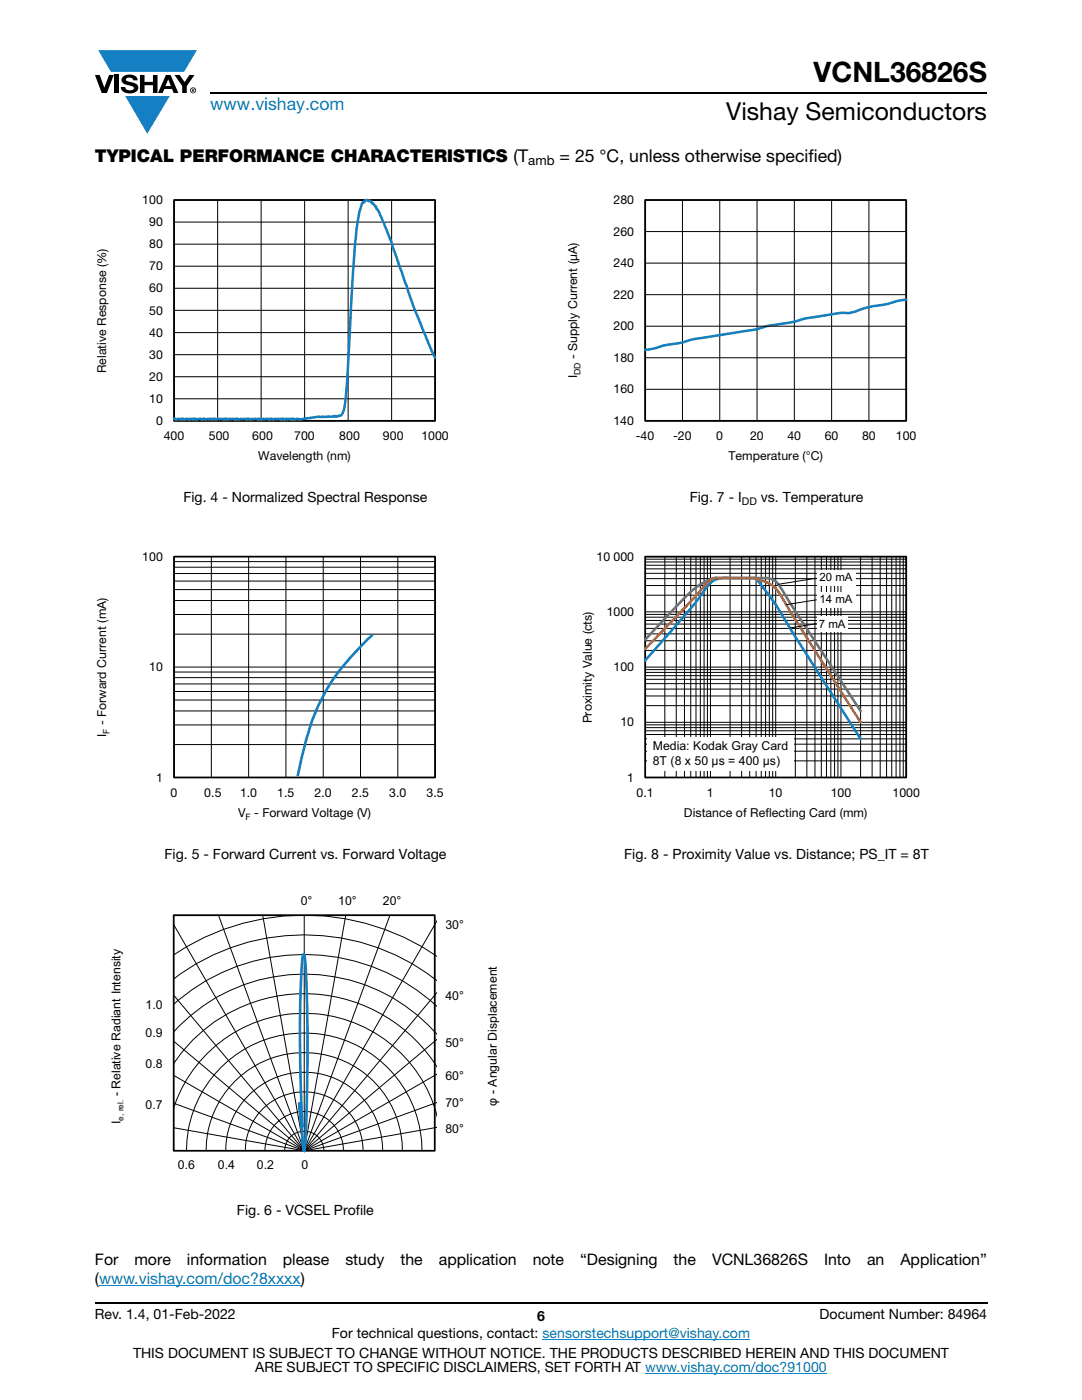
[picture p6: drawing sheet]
<svg xmlns="http://www.w3.org/2000/svg" width="216mm" height="279mm" viewBox="0 0 216 279" stroke-linecap="round" stroke-linejoin="round" font-family="sans-serif">
<g fill="#147fc3">
<path d="M19.6 10h19.7l-2.6 4.3h-1.1h-13.5z"/>
<path d="M25 19.2h8.9l-4.5 7.5z"/>
</g>
<g fill="#000">
<path d="M18.9 15h1l.9 2.5 1-2.5h.9l-1.4 3.6h-1zM22.9 15h.9v3.6h-.9zM24.6 15.3a2.1 2.1 0 0 1 2.8 .3l.1 .4h-.9a.79 .79 0 0 0-.7-.5 .79 .79 0 0 0-.8 .4l.3 .3 1 .2a1.08 1.08 0 0 1 1.2 1 1.08 1.08 0 0 1-1.1 1.2 1.73 1.73 0 0 1-2.4-1.2h.9a.96 .96 0 0 0 .8 .6 .96 .96 0 0 0 .9-.4 1.31 1.31 0 0 0-1.2-.6 1.03 1.03 0 0 1-1.1-.6 1.03 1.03 0 0 1 .2-1.1zM27.9 15h.9v1.3h1.7v-1.3h.9v3.6h-.9v-1.6h-1.7v1.6h-.9zM34.8 15h1.1l.9 1.4 1-1.4h1l-1.5 2.2v1.4h-.9v-1.4z"/>
<path d="M33.6 15.9l.5 1.3h-1.1zM33.1 15l-1.6 3.6h1l.3-.8h1.5l.3 .8h1l-1.6-3.6z"/>
<path d="M38.4 17.8h.2v.2h-.2zM38.3 17.7v.7h.1v-.3l.4 .3-.2-.3 .2-.2-.1-.2z"/>
<path d="M38.1 18a.46 .46 0 0 1 .9 0 .46 .46 0 0 1-.9 0zM37.9 18a.6 .6 0 0 0 1.2 0 .6 .6 0 0 0-1.2 0z"/>
</g>
<path d="M42 18.6h155M18.9 260h178.1" fill="none" stroke="#000" stroke-width=".36"/>
<path d="M19.8 256.6h40.2M108.2 267.3h41.5M128.7 274h36.3" fill="none" stroke="#007ec4" stroke-width=".2"/>
<g fill="none" stroke="#000" stroke-width=".2">
<path d="M34.7 39.9h52.1v44.1h-52.1zM43.4 39.9v44.1M52.1 39.9v44.1M60.8 39.9v44.1M69.5 39.9v44.1M78.1 39.9v44.1M34.7 57.5h52.1M34.7 53.1h52.1M34.7 48.7h52.1M34.7 44.3h52.1M34.7 79.6h52.1M34.7 75.2h52.1"/>
<path d="M34.7 70.8h52.1M34.7 66.4h52.1M34.7 61.9h52.1"/>
</g>
<path d="M34.7 39.9h52.1v44.1h-52.1z" fill="none" stroke="#000" stroke-width=".35"/>
<path d="M50.5 88.9h20.6v6.8h-20.6z" fill="#fff"/>
<path d="M86.8 71.4l-1.7-3.8-2.3-5.6-4.8-13.8-2.3-5.8-.5-.7-.2-.5h-.1l-.5-.7-.2 .1-.4-.5-.8-.1-.8 .8-.5 1.6-.6 3.6-.7 8.5-1.4 24.3a7.4 7.4 0 0 1-.9 4.1l-.8 .2h-3.7l-3.8 .6-1.5-.1-.1 .1-1.9-.1-.1 .1-2.2-.1-.1 .1-2.2-.1-.1 .1-2.1-.1-.2 .1-2.1-.1-.1 .1-2.2-.1-.1 .1-2.2-.1-.1 .1-1.9-.1-.1 .1-1.8-.1-.1 .1-.6-.1-.2 .1-1.5-.1-.1 .1-1.5-.1" fill="none" stroke="#147fc3" stroke-width=".51"/>
<path d="M50.5 160.1h20.6v6.8h-20.6z" fill="#fff"/>
<path d="M128.7 39.9h52.1v44.1h-52.1zM34.7 111.1h52.1v44.1h-52.1zM34.7 182.6h52v47.1h-52z" fill="none" stroke="#000" stroke-width=".35"/>
<g fill="none" stroke="#000" stroke-width=".2">
<path d="M128.7 39.9v44.1M136.2 39.9v44.1M143.6 39.9v44.1M151.1 39.9v44.1M158.5 39.9v44.1M165.9 39.9v44.1M173.4 39.9v44.1M180.8 39.9v44.1M128.7 46.2h52.1M34.7 111.1v44.1M34.7 119.8h52.1M34.7 117.7h52.1"/>
<path d="M34.7 113.2h52.1M34.7 114.5h52.1M34.7 116h52.1M34.7 112.1h52.1M42.2 111.1v44.1M49.6 111.1v44.1M57.1 111.1v44.1M64.5 111.1v44.1M71.9 111.1v44.1M79.4 111.1v44.1M86.8 111.1v44.1M34.7 133.1h52.1"/>
<path d="M34.7 126.6h52.1M34.7 122.6h52.1M34.7 139.7h52.1M34.7 135.2h52.1M34.7 136.5h52.1M34.7 138h52.1M34.7 134.1h52.1M34.7 148.6h52.1M34.7 144.7h52.1M34.7 141.9h52.1M34.6 195.4a42.9 42.9 0 0 1 52.5 .2M34.6 190.6a46.8 46.8 0 0 1 52.5 .2"/>
<path d="M34.6 198.5l26.1 31.2M34.6 184.4l26.1 45.3M43.6 182.6l17.1 47.1M52.4 182.6l8.3 47.1M60.7 182.6v47.1M69 182.6l-8.3 47.1M77.8 182.6l-17.1 47.1M87.1 184l-26.4 45.7M87.1 198.2l-26.4 31.5M34.6 212.4a31.3 31.3 0 0 1 52.5 .3M34.6 206a35.2 35.2 0 0 1 52.5 .3M34.6 200.5a39 39 0 0 1 52.5 .2"/>
<path d="M34.6 214.6l26.1 15.1M34.6 207.7l26.1 22M87.1 207.5l-26.4 22.2M87.1 214.4l-26.4 15.3M34.6 221.3a27.4 27.4 0 0 1 26.5-19.1 27.4 27.4 0 0 1 26 20M34.6 225.1l26.1 4.6M34.6 220.2l26.1 9.5M37.2 229.7a23.5 23.5 0 0 1 23.5-23.5 23.5 23.5 0 0 1 23.5 23.5M41.1 229.7a19.6 19.6 0 0 1 19.6-19.6 19.6 19.6 0 0 1 19.6 19.6M45 229.7a15.7 15.7 0 0 1 15.7-15.7 15.7 15.7 0 0 1 15.7 15.7M49 229.7a11.7 11.7 0 0 1 11.7-11.8 11.7 11.7 0 0 1 11.8 11.8M52.9 229.7a7.8 7.8 0 0 1 7.8-7.9 7.8 7.8 0 0 1 7.8 7.9"/>
<path d="M56.8 229.7a3.9 3.9 0 0 1 3.9-3.9 3.9 3.9 0 0 1 3.9 3.9M87.1 220.1l-26.4 9.6M87.1 225l-26.4 4.7"/>
</g>
<path d="M74.4 126.7a50.6 50.6 0 0 0-9.4 11.3 43.9 43.9 0 0 0-4.8 13.2l-.8 3.7M60.6 190.4l.1 .1 .2 1.1 .2 3.6 .3 12.9-.3 16.8-.4 4.8-.3-2 .1 .4-.8-7.9 .6 4.7-.3-10.4-.1-10.3 .3-10.8 .2-2.3z" fill="none" stroke="#147fc3" stroke-width=".53"/>
<path d="M144.5 88.9h20.6v6.8h-20.6z" fill="#fff"/>
<path d="M180.8 59.8l-1.5 .2a31.7 31.7 0 0 1-6.3 1.4l-1.5 .5a6.2 6.2 0 0 1-3.7 .5l-3.3 .6a33.3 33.3 0 0 0-6.7 1.4l-.8 .1a32.8 32.8 0 0 0-6.7 1.3l-8.2 1.3a33.3 33.3 0 0 0-6.7 1.4l-2.6 .4-2.2 .6-1.9 .3" fill="none" stroke="#147fc3" stroke-width=".51"/>
<path d="M128.7 39.9h52.1M128.7 52.5h52.1M128.7 58.8h52.1M128.7 65.1h52.1M128.7 71.4h52.1M128.7 77.7h52.1M128.7 84h52.1" fill="none" stroke="#000" stroke-width=".2"/>
<path d="M144.5 160.1h20.6v6.8h-20.6z" fill="#fff"/>
<path d="M128.7 111.1h52.1v44.1h-52.1z" fill="none" stroke="#000" stroke-width=".35"/>
<g fill="none" stroke="#000" stroke-width=".2">
<path d="M128.7 118.8h52.1M128.7 116.9h52.1M128.7 115.5h52.1M128.7 114.4h52.1M128.7 113.5h52.1M128.7 112.8h52.1M128.7 112.2h52.1M128.7 111.6h52.1M128.7 111.1h52.1v44.1M132.7 111.1v44.1M134.9 111.1v44.1M136.6 111.1v44.1"/>
<path d="M137.8 111.1v44.1M138.9 111.1v44.1M139.7 111.1v44.1M140.5 111.1v44.1M141.2 111.1v44.1M141.8 111.1v44.1M145.7 111.1v44.1M148 111.1v44.1M149.6 111.1v44.1M150.9 111.1v44.1M151.9 111.1v44.1M152.8 111.1v44.1"/>
<path d="M153.5 111.1v44.1M154.2 111.1v44.1M154.8 111.1v44.1M158.7 111.1v44.1M161 111.1v44.1M162.6 111.1v44.1M163.9 111.1v44.1M164.9 111.1v44.1M165.8 111.1v44.1M166.5 111.1v44.1M167.2 111.1v44.1M167.8 111.1v44.1"/>
<path d="M171.7 111.1v44.1M174 111.1v44.1M175.6 111.1v44.1M176.9 111.1v44.1M177.9 111.1v44.1M178.8 111.1v44.1M179.6 111.1v44.1M180.2 111.1v44.1M128.7 138.9h52.1M128.7 137.5h52.1M128.7 136.4h52.1M128.7 135.6h52.1"/>
<path d="M128.7 134.8h52.1M128.7 134.2h52.1M128.7 133.6h52.1M128.7 133.1h52.1M128.7 129.8h52.1M128.7 127.9h52.1M128.7 126.5h52.1M128.7 125.4h52.1M128.7 124.5h52.1M128.7 123.8h52.1M128.7 123.2h52.1M128.7 122.6h52.1"/>
<path d="M128.7 122.1h52.1M128.7 151.8h52.1M128.7 149.9h52.1M128.7 148.5h52.1M128.7 147.5h52.1M128.7 146.6h52.1M128.7 145.8h52.1M128.7 145.2h52.1M128.7 144.7h52.1M128.7 144.2h52.1M128.7 140.8h52.1"/>
</g>
<path d="M128.7 131.8a192.4 192.4 0 0 0 13.1-15.4 5.1 5.1 0 0 1 3.9-1h3.9a1.66 1.66 0 0 1 2 1l1 1.3a178.4 178.4 0 0 1 8.1 12.6l11 17.2" fill="none" stroke="#147fc3" stroke-width=".51"/>
<path d="M128.7 127.7l4.5-4.8a33.2 33.2 0 0 1 7.2-6.7 5.7 5.7 0 0 1 4.1-.9l6.7 .1a4 4 0 0 1 4.6 1.9l2.9 4.7 13 19.9" fill="none" stroke="#48b74e" stroke-width=".51"/>
<path d="M128.7 129.5l9.8-10.2a17.5 17.5 0 0 1 3.8-3.9l.5-.1 6.8 .1a4.8 4.8 0 0 1 2.7 .6 6.2 6.2 0 0 1 3.8 3.4l2.6 4.3 13 20.4" fill="none" stroke="#f16b22" stroke-width=".51"/>
<g fill="#fff">
<path d="M163 113.9h7.7v3h-7.7z"/>
<path d="M163 118.2h7.7v3h-7.7z"/>
<path d="M163 123h6.1v3h-6.1z"/>
</g>
<path d="M163 115.4l-7.7 1.2M163 119.7l-6.1 1M163 124.5l-5.4 .8" fill="none" stroke="#000" stroke-width=".2"/>
<path d="M129.2 147.1h29.1v6.7h-29.1z" fill="#fff"/>
<text font-size="5.6" x="162.3" y="16.4">VCNL36826S</text>
<text font-size="4.9" x="144.9" y="24">Vishay Semiconductors</text>
<text font-size="3.5" fill="#007ec4" x="42" y="21.9">www.vishay.com</text>
<g font-size="3.5">
<text x="18.9" y="32.3">TYPICAL PERFORMANCE CHARACTERISTICS (T</text>
<text x="111.6" y="32.3">= 25 °C, unless otherwise specified)</text>
</g>
<g font-size="3.2">
<text x="18.9" y="252.4">For</text>
<text x="18.9" y="256.3">(www.vishay.com/doc?8xxxx)</text>
<text x="26.8" y="252.4">more</text>
<text x="37.3" y="252.4">information</text>
<text x="56.5" y="252.4">please</text>
<text x="68.9" y="252.4">study</text>
<text x="79.9" y="252.4">the</text>
<text x="87.6" y="252.4">application</text>
<text x="106.3" y="252.4">note</text>
<text x="115.8" y="252.4">“Designing</text>
<text x="134.4" y="252.4">the</text>
<text x="142.1" y="252.4">VCNL36826S</text>
<text x="164.4" y="252.4">Into</text>
<text x="173" y="252.4">an</text>
<text x="179.7" y="252.4">Application”</text>
</g>
<g font-size="2.8">
<text x="36.6" y="100.2">Fig. 4 - Normalized Spectral Response</text>
<text x="137.6" y="100.2">Fig. 7 - I</text>
<text x="151.8" y="100.2">vs. Temperature</text>
<text x="32.8" y="171.4">Fig. 5 - Forward Current vs. Forward Voltage</text>
<text x="124.5" y="171.4">Fig. 8 - Proximity Value vs. Distance; PS_IT = 8T</text>
<text x="47.3" y="242.6">Fig. 6 - VCSEL Profile</text>
<text x="18.9" y="263.3">Rev. 1.4, 01-Feb-2022</text>
<text x="107.2" y="263.6">6</text>
<text x="163.6" y="263.3">Document Number: 84964</text>
<text x="66.2" y="267.1">For technical questions, contact: sensorstechsupport@vishay.com</text>
<text x="26.5" y="271">THIS DOCUMENT IS SUBJECT TO CHANGE WITHOUT NOTICE. THE PRODUCTS DESCRIBED HEREIN AND THIS DOCUMENT</text>
<text x="50.9" y="273.8">ARE SUBJECT TO SPECIFIC DISCLAIMERS, SET FORTH AT www.vishay.com/doc?91000</text>
</g>
<text font-size="2.6" x="105.4" y="33">amb</text>
<g font-size="2.5">
<text x="28.4" y="40.7">100</text>
<text x="122.4" y="40.7">280</text>
<text x="29.8" y="45.1">90</text>
<text x="122.4" y="47">260</text>
<text x="29.8" y="54">70</text>
<text x="29.8" y="49.6">80</text>
<text x="122.4" y="53.3">240</text>
<text x="29.8" y="58.4">60</text>
<text x="122.4" y="59.6">220</text>
<text x="29.8" y="62.8">50</text>
<text x="122.4" y="65.9">200</text>
<text x="29.8" y="71.6">30</text>
<text x="29.8" y="67.2">40</text>
<text x="115.2" y="71.7" transform="rotate(-90 115.2 71.7)">- Supply Current (μA)</text>
<text x="21.2" y="74.5" transform="rotate(-90 21.2 74.5)">Relative Response (%)</text>
<text x="29.8" y="76">20</text>
<text x="115.2" y="75.5" transform="rotate(-90 115.2 75.5)">I</text>
<text x="122.4" y="72.2">180</text>
<text x="29.8" y="80.4">10</text>
<text x="122.4" y="78.5">160</text>
<text x="31.1" y="84.8">0</text>
<text x="32.7" y="87.9">400</text>
<text x="41.6" y="87.9">500</text>
<text x="50.3" y="87.9">600</text>
<text x="58.7" y="87.9">700</text>
<text x="67.7" y="87.9">800</text>
<text x="76.4" y="87.9">900</text>
<text x="84.1" y="87.9">1000</text>
<text x="122.4" y="84.8">140</text>
<text x="126.9" y="87.9">-40</text>
<text x="134.3" y="87.9">-20</text>
<text x="142.9" y="87.9">0</text>
<text x="149.7" y="87.9">20</text>
<text x="157.1" y="87.9">40</text>
<text x="164.6" y="87.9">60</text>
<text x="172" y="87.9">80</text>
<text x="178.8" y="87.9">100</text>
<text x="51.5" y="91.8">Wavelength (nm)</text>
<text x="145.3" y="91.8">Temperature (°C)</text>
<text x="28.4" y="111.9">100</text>
<text x="119" y="111.9">10 000</text>
<text x="121.1" y="122.9">1000</text>
<text x="29.8" y="134">10</text>
<text x="122.4" y="134">100</text>
<text x="21.2" y="147.1" transform="rotate(-90 21.2 147.1)">I - Forward Current (mA)</text>
<text x="118.1" y="144.4" transform="rotate(-90 118.1 144.4)">Proximity Value (cts)</text>
<text x="123.8" y="145">10</text>
<text x="130.3" y="149.6">Media: Kodak Gray Card</text>
<text x="31.1" y="156">1</text>
<text x="125.1" y="156">1</text>
<text x="130.3" y="152.6">8T (8 x 50 μs = 400 μs)</text>
<text x="34" y="159.1">0</text>
<text x="40.7" y="159.1">0.5</text>
<text x="47.9" y="159.1">1.0</text>
<text x="55.3" y="159.1">1.5</text>
<text x="62.8" y="159.1">2.0</text>
<text x="70.2" y="159.1">2.5</text>
<text x="77.7" y="159.1">3.0</text>
<text x="85.1" y="159.1">3.5</text>
<text x="127" y="159.1">0.1</text>
<text x="141.1" y="159.1">1</text>
<text x="153.4" y="159.1">10</text>
<text x="165.8" y="159.1">100</text>
<text x="178.1" y="159.1">1000</text>
<text x="47.5" y="163">V</text>
<text x="50.7" y="163">- Forward Voltage (V)</text>
<text x="136.5" y="163">Distance of Ref</text>
<text x="152.7" y="163">lecting Card (mm)</text>
<text x="60" y="180.5">0°</text>
<text x="67.5" y="180.6">10°</text>
<text x="76.4" y="180.6">20°</text>
<text x="88.9" y="185.4">30°</text>
<text x="29.1" y="201.4">1.0</text>
<text x="88.9" y="199.6">40°</text>
<text x="29.1" y="206.9">0.9</text>
<text x="88.9" y="209">50°</text>
<text x="29.1" y="213.1">0.8</text>
<text x="88.9" y="215.6">60°</text>
<text x="24.1" y="218.8" transform="rotate(-90 24.1 218.8)">- Relative Radiant Intensity</text>
<text x="29.1" y="221.4">0.7</text>
<text x="88.9" y="221">70°</text>
<text x="99.2" y="220.7" transform="rotate(-90 99.2 220.7)">φ - Angular Displacement</text>
<text x="24.1" y="224.3" transform="rotate(-90 24.1 224.3)">I</text>
<text x="88.9" y="226">80°</text>
<text x="35.5" y="233.4">0.6</text>
<text x="43.5" y="233.2">0.4</text>
<text x="51.3" y="233.2">0.2</text>
<text x="60.1" y="233.2">0</text>
</g>
<g font-size="2.5" fill="#fff">
<text x="55.7" y="180.4">Axis Title</text>
<text x="88.9" y="183.4">10000</text>
<text x="88.9" y="199.1">1000</text>
<text x="88.9" y="214.8">100</text>
</g>
<g font-size="2.3">
<text x="163.5" y="116">20 mA</text>
<text x="163.4" y="125.3">7 mA</text>
<text x="163.5" y="120.4">14 mA</text>
</g>
<text font-size="2.1" x="148" y="100.7">DD</text>
<g font-size="1.8">
<text x="115.8" y="74.9" transform="rotate(-90 115.8 74.9)">DD</text>
<text x="21.8" y="146.5" transform="rotate(-90 21.8 146.5)">F</text>
<text x="49" y="163.6">F</text>
</g>
<text font-size="1.7" x="24.6" y="223.7" transform="rotate(-90 24.6 223.7)">e, rel.</text>
</svg>
